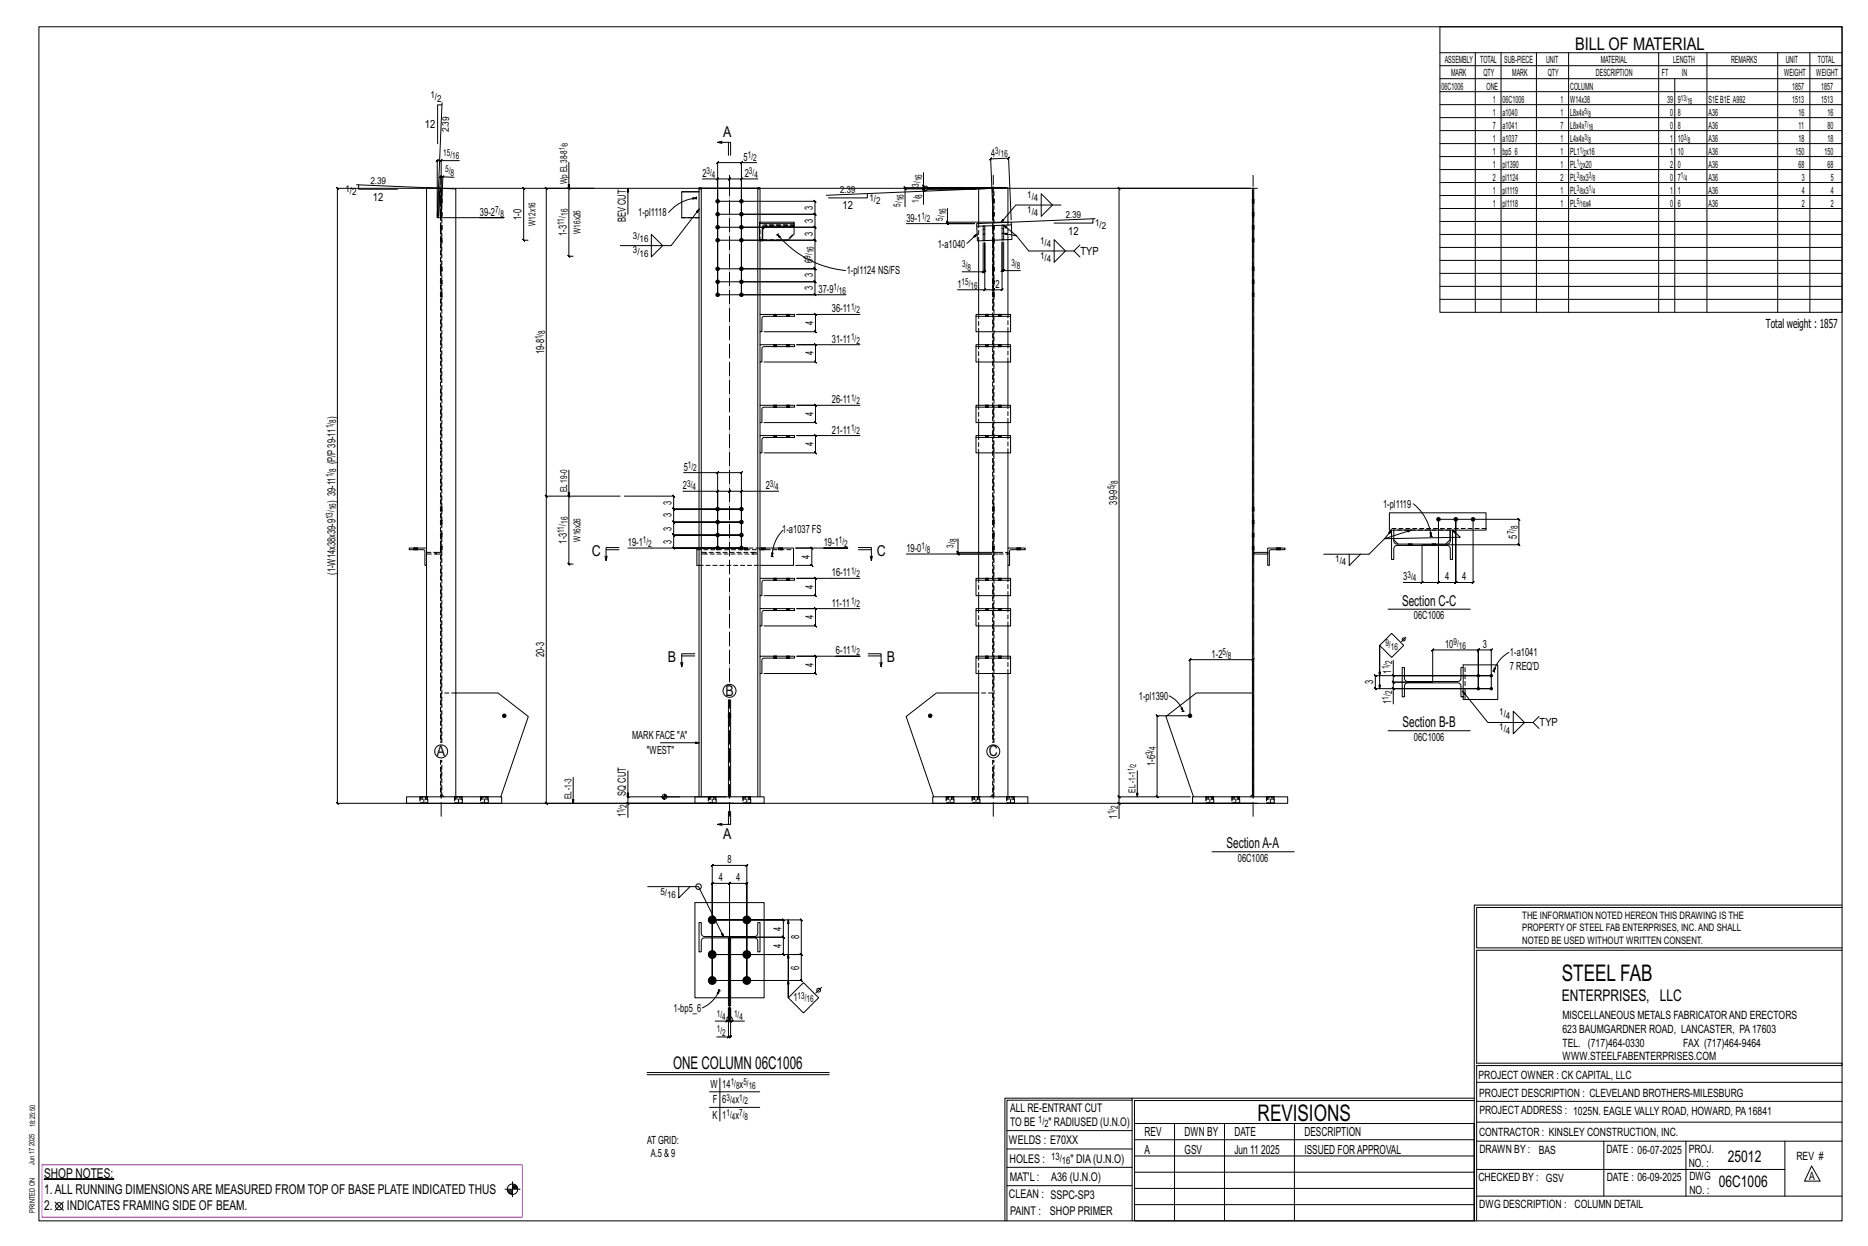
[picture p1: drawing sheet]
<svg xmlns="http://www.w3.org/2000/svg" width="914mm" height="610mm" viewBox="0 0 914 610" stroke-linecap="round" stroke-linejoin="round" font-family="sans-serif">
<g fill="#000" stroke="#000" stroke-width=".49">
<path d="M22 577h34z"/>
<circle cx="351" cy="98" r=".9"/>
<circle cx="363" cy="98" r=".9"/>
<circle cx="351" cy="111" r=".9"/>
<circle cx="351" cy="118" r=".9"/>
<circle cx="351" cy="105" r=".9"/>
<circle cx="363" cy="105" r=".9"/>
<circle cx="363" cy="111" r=".9"/>
<circle cx="363" cy="118" r=".9"/>
<circle cx="351" cy="138" r=".9"/>
<circle cx="351" cy="132" r=".9"/>
<circle cx="363" cy="132" r=".9"/>
<circle cx="363" cy="138" r=".9"/>
<circle cx="351" cy="144" r=".9"/>
<circle cx="363" cy="144" r=".9"/>
<circle cx="351" cy="249" r=".9"/>
<circle cx="351" cy="255" r=".9"/>
<circle cx="363" cy="255" r=".9"/>
<circle cx="363" cy="249" r=".9"/>
<circle cx="704" cy="254" r=".9"/>
<circle cx="713" cy="254" r=".9"/>
<circle cx="721" cy="254" r=".9"/>
<circle cx="351" cy="268" r=".9"/>
<circle cx="351" cy="262" r=".9"/>
<circle cx="363" cy="268" r=".9"/>
<circle cx="363" cy="262" r=".9"/>
<circle cx="724" cy="337" r=".6"/>
<circle cx="724" cy="331" r=".6"/>
<circle cx="730" cy="337" r=".6"/>
<circle cx="730" cy="331" r=".6"/>
<circle cx="247" cy="350" r=".9"/>
<circle cx="455" cy="350" r=".9"/>
<circle cx="583" cy="350" r=".9"/>
<circle cx="349" cy="450" r="1.9"/>
<circle cx="366" cy="450" r="1.9"/>
<circle cx="349" cy="467" r="1.9"/>
<circle cx="349" cy="480" r="1.9"/>
<circle cx="366" cy="467" r="1.9"/>
<circle cx="366" cy="480" r="1.9"/>
</g>
<g fill="none" stroke="#000" stroke-width=".49">
<path d="M19 13h883v584h-883zM705 13h197v140h-197zM705 26h197M705 32h197M705 39h197M722 26v127M735 26v127M752 26v127M768 26v127M812 26v127M820 39v114M836 26v127"/>
<path d="M870 26v127M886 26v127M216 51h-2v19M216 50l-2 57M705 45h197M705 51h197M705 58h197M216 79v-1l-1 1zM216 79h-2l1-1-1 1v26M225 79h-9v28l1-20h5M278 79v46l1 1-1-1h3M353 70h-2h7v6"/>
<path d="M353 69l-2 1M357 70v6M363 80v-1l-1 1zM363 80h-12l1-1-1 1v64v-56h-7M370 80h-7v64v-56h8M705 64h197M705 70h197M705 77h197M175 90l41 2M176 90v3h19M215 94v13h-1zM216 99h.1"/>
<path d="M216 98h.1M216 87l1-1zM217 87l-1-1-1 1 1-1-1 19M256 92l1 1zM256 92v26v-1l1 1h-1h2M278 92l1 1zM291 92h-24l1 1-1-1v151M307 92v13M334 94h8h-8v13h8M339 97h2h-2zM341 97a20 20 0 0 0-14 7M341 97h.1"/>
<path d="M341 96v1M342 92h1v298M342 92h30v17M342 92v298M343 92h28v298M351 88l1-1zM351 88h6l1-1-1 1v4v-4l1-1-1 1h6M351 98h48h-1l1 1v-1v7l-1-1 1 1h-48M363 88v-1l-1 1zM371 92h1M425 95v2h-19M443 92l1 1z"/>
<path d="M452 93l1 1zM452 91l1 1zM452 84v7h2v1h38h-49v-1l1 1h-1M452 91v1l1 1-1-1h33h-33l1 1-1-1v1M486 99h.1M486 98h.1M486 92l-82 4M487 99h.1M487 98h.1M510 95l5 5-5 6zM612 92h-447l1 1-1-1v301l1 1-1-1h448M613 99h.1"/>
<path d="M613 98h.1M613 92h1v298h-1zM614 99h.1M614 98h.1M616 92h-68h-1l1 1v-1v298M705 83h197M705 89h197M705 96h197M215 107h32h-12M216 106h.1M216 104h.1M216 112h.1"/>
<path d="M216 110h.1M216 118h.1M216 117h.1M319 115l5 5-5 6zM342 102l-13 18h-25M363 118h36l-1-1 1 1v14l-1-1 1 1h-36M363 111h36h-1l1 1v-1v7l-1-1 1 1h-48M363 105h36l-1-1 1 1v6h-1l1 1v-1h-48M372 109h17v2h-15l-1 1v6h-1zM372 109h17M372 118v36M374 111l-1 1"/>
<path d="M375 111l-2 1v6h13l3-3v-4M381 115l1 1h-1zM381 115a49 49 0 0 0 33 17M381 115h-1M381 114v1M452 100v-7h2v-1h24h-35v9M463 108l1 1zM464 102v7h30M464 109h-1l1 1v-1h13h-33M478 109h17v1l-17 1zM478 111v7h3M478 115l-5 4"/>
<path d="M479 118v36M481 115v3h1v-3M481 119v14h-10M481 111h1v4h-1v-4M486 106h.1M486 104h.1M486 112h.1M486 110h.1M486 118h.1M486 117h.1M487 106h.1M487 104h.1"/>
<path d="M487 112h.1M487 110h.1M487 118h.1M487 117h.1M491 110v4zM491 117l-9 1M491 110l7 5-7-1h2v1l-2-1v3v-3M491 118v14h8M493 109v-17h-14v17M493 117v37M495 108l-1-31-1 1 1-1-9 1v-1l-1 1h1l1 31M495 110v7h-4"/>
<path d="M498 115l6 8h22l3-3M516 117l6 6-6 5zM519 100h-22l-7 9M535 107v2h-19M536 107l-41 2M613 106h.1M613 104h.1M613 112h.1M613 110h.1M613 118h.1M613 117h.1M614 106h.1"/>
<path d="M614 104h.1M614 112h.1M614 110h.1M614 118h.1M614 117h.1M705 102h197M705 108h197M705 115h197M216 139h.1M216 137h.1M216 132h.1M216 131h.1"/>
<path d="M351 132h48l-1-1 1 1v6l-1-1 1 1h-48M363 138h36l-1-1 1 1v6h-1l1 1v-1h-48M481 133l1-1zM481 133h1l1-1-1 1v-14v23h-13M486 139h.1M486 137h.1M486 132h.1M486 131h.1M487 139h.1M487 137h.1M487 132h.1M487 131h.1"/>
<path d="M491 132h1l-1 1zM491 132l-1 1 1-1v-14v24v-1l-1 1h1h-5l1-1-1 1v-24v24l1-1-1 1h-4M526 123l3 3M613 139h.1M613 137h.1M613 132h.1M613 131h.1M614 139h.1M614 137h.1M614 132h.1M614 131h.1M705 121h197"/>
<path d="M705 127h197M705 134h197M216 145h.1M216 143h.1M363 144h51M372 154h17v1h-15l-1 1v6h-1zM379 154h.1M379 155h.1M380 154h.1M380 155h.1M385 154h.1M385 155h.1"/>
<path d="M386 154h.1M386 155h.1M421 154h-31h9v-1l1 1h-1v8l1 1-1-1h-25M478 154h17v1h-17zM478 155v7h17v-7M482 142l1-1zM482 154h.1M482 155h.1M484 154h.1M484 155h.1M486 145h.1M486 143h.1"/>
<path d="M487 145h.1M487 143h.1M489 154h.1M489 155h.1M490 154h.1M490 155h.1M613 145h.1M613 143h.1M614 145h.1M614 143h.1M705 140h197M705 146h197"/>
<path d="M372 169h17v1h-15l-1 1v6h-1zM372 162v7M372 177v21M379 169h.1M379 170h.1M380 169h.1M380 170h.1M385 169h.1M385 170h.1M386 169h.1M386 170h.1M421 169h-31h9v-1l1 1h-1v8l1 1-1-1h-25"/>
<path d="M478 169h17v1h-17zM478 170v7h17v-7M479 162v7M479 177v21M482 169h.1M482 170h.1M484 169h.1M484 170h.1M489 169h.1M489 170h.1M490 169h.1M490 170h.1"/>
<path d="M493 162v7M493 177v21M372 198h17v1h-15l-1 1v7h-1zM379 198h.1M379 199h.1M380 198h.1M380 199h.1M385 198h.1M385 199h.1M386 198h.1M386 199h.1M421 198h-31h9l1 1-1-1v9v-1l1 1h-1h-25"/>
<path d="M478 198h17v1h-17zM478 199v8h17v-8M482 198h.1M482 199h.1M484 198h.1M484 199h.1M489 198h.1M489 199h.1M490 198h.1M490 199h.1M372 213h17v1h-15l-1 1v7h-1zM372 207v6"/>
<path d="M379 213h.1M379 214h.1M380 213h.1M380 214h.1M385 213h.1M385 214h.1M386 213h.1M386 214h.1M421 213h-31h9l1 1-1-1v9v-1l1 1h-1h-25M478 213h17v1h-17zM478 214v8h17v-8M479 207v6"/>
<path d="M482 213h.1M482 214h.1M484 213h.1M484 214h.1M489 213h.1M489 214h.1M490 213h.1M490 214h.1M493 207v6M278 230v46v-1l1 1h-1h3M335 231h16v37v-28h-17M351 231h12l-1 1 1-1v37v-28h18"/>
<path d="M352 231l-1 1zM372 222v61M479 222v61M493 222v46M216 256h.1M216 255h.1M216 250h.1M216 248h.1M267 242l1 1zM278 242l1 1zM304 243h-37v-1l1 1h-1v150l1 1-1-1h92M306 243h24l-1-1 1 1v6h-1l1 1v-1h33h-33h-1l1 1v-1v6h-1l1 1v-1h33h-33h-1l1 1v-1v7l-1-1 1 1h33h-33l-1-1 1 1v6h-1l1 1v-1h33h-56"/>
<path d="M351 240v1l1-1zM351 240h6v1l1-1h-1v5v-5v1l1-1h-1h6M363 240l-1 1zM383 259a18 18 0 0 0-5 13M486 256h.1M486 255h.1M486 250h.1M486 248h.1M487 256h.1M487 255h.1M487 250h.1M487 248h.1"/>
<path d="M613 256h.1M613 255h.1M613 250h.1M613 248h.1M614 256h.1M614 255h.1M614 250h.1M614 248h.1M682 259h29l4 4-37 1-8 7h-22M691 259l-13 5 3-5-1 2v-1l1-1h-1v-8h47v8h-16v15h-1v-6l-2-1h-25l-1 1v6h-1v-15h1v6l2 1h25l1-1v-6M692 246a24 24 0 0 1 9 16M704 254h40h-1l1 1v-1v13l-1-1 1 1h-48v18h-9"/>
<path d="M704 254v31l1-1-1 1h9h-1l1-1v1v-31v31h-1l1-1v1h8l1-1-1 1v-31M704 254v31l1-1-1 1h-8M710 259v5l-2 2M200 268h9v9h-1v-8h-8zM203 268h.1M203 269h.1M204 268h.1M204 269h.1M209 268v-176h14v298M209 277v113M216 269h.1M216 267h.1"/>
<path d="M216 263h.1M216 261h.1M296 272l1 2M297 269h6M303 268h-6v6v-2M342 268h-1v9h1M364 268h.1M364 269h.1M366 268h.1M366 269h.1M372 268h16v9h-16M373 268h.1"/>
<path d="M373 269h.1M374 268h.1M374 269h.1M377 272h1M378 270v1v1zM378 272h1M381 268h.1M381 269h.1M383 268h.1M383 269h.1M403 268h12h-26h8l1 1-1-1v9v-1l1 1h-1h-8M420 268h7v6v-2"/>
<path d="M420 269h7M426 272l1 2M468 270l1 1zM469 264v6h16M469 270v1h-1l1 1v-1h16h-41M486 269h.1M486 267h.1M486 263h.1M486 261h.1M487 269h.1M487 267h.1M487 263h.1"/>
<path d="M487 261h.1M493 268h9v1h-8v8h-1zM493 277v6M498 268h.1M498 269h.1M500 268h.1M500 269h.1M613 269h.1M613 267h.1M613 263h.1M613 261h.1M614 270h7v1h-7z"/>
<path d="M614 269h.1M614 267h.1M614 263h.1M614 261h.1M621 268h8v1h-7l-1 8zM625 268h.1M625 269h.1M627 268h.1M627 269h.1M660 271v6l6-6M682 264l2 2M689 266h.1"/>
<path d="M689 267h.1M691 266h.1M691 267h.1M700 261h1v1zM700 262h1M701 262v1M701 266h.1M701 267h.1M703 266h.1M703 267h.1M372 283h17v1h-15l-1 1v6h-1zM372 298h17v1h-15l-1 1v6h-1z"/>
<path d="M372 291v7M379 283h.1M379 284h.1M379 298h.1M379 299h.1M380 283h.1M380 284h.1M380 298h.1M380 299h.1M385 283h.1M385 284h.1M385 298h.1"/>
<path d="M385 299h.1M386 283h.1M386 284h.1M386 298h.1M386 299h.1M421 298h-31h9v-1l1 1h-1v8l1 1-1-1h-25M421 283h-31h9v-1l1 1h-1v8l1 1-1-1h-25M478 283h17v1h-17zM478 298h17v1h-17zM478 284v7h17v-7M478 299v7h17v-7M479 291v7"/>
<path d="M482 283h.1M482 284h.1M482 298h.1M482 299h.1M484 283h.1M484 284h.1M484 298h.1M484 299h.1M489 283h.1M489 284h.1M489 298h.1M489 299h.1"/>
<path d="M490 283h.1M490 284h.1M490 298h.1M490 299h.1M493 291v7M679 298h41M696 285l1-1zM340 320h-6v6v-2M372 306v15M425 320h6v6l1-2M479 306v15M493 306v15"/>
<path d="M681 310l6 6-6 6-6-6zM688 312l-2 2M739 319a16 16 0 0 0-8 10M223 339h21l15 12-14 39M333 324l1 2M334 321h6M372 321h17v1h-15l-1 1v7h-1zM372 330v60M379 321h.1M379 322h.1M380 321h.1M380 322h.1"/>
<path d="M385 321h.1M385 322h.1M386 321h.1M386 322h.1M409 321h12h-31h9l1 1-1-1v9v-1l1 1h-1h-25M425 321h6M431 324v2M478 321h17v1h-17zM478 322v8h17v-8M479 339h-21l-14 12 13 39M479 330v60M482 321h.1"/>
<path d="M482 322h.1M484 321h.1M484 322h.1M489 321h.1M489 322h.1M490 321h.1M490 322h.1M493 330v60M613 339h-27l-15 12 13 39M675 331v-15v21M682 336l1 1zM682 330l1 1z"/>
<path d="M682 323v8h48h-57v-1l1 1h-1v6v-1l1 1h-1h57v-19v-1l-1 1h1h-6v-1l-1 1h1v19v-19v-1l-1 1h1h-23l1-1-1 1v16M682 331v3v-1l1 1h-1h19M701 334h-19v-1l1 1h-1v3M716 338l12 15h22l3-2M716 327v-2h17v17h-17v-15h-1v5l-1 1h-26l-1-1v-5h-1v14h1l1-6 1-1h25l1 2v5h1M730 337h-48v7M731 328v1M731 329h1M731 327h1l-1 2zM357 349h.1M357 351h.1M357 342v9"/>
<path d="M358 342v9M358 349h.1M358 351h.1M572 340a13 13 0 0 1 7 8M578 347l1-1v2zM579 348h.1M580 348h-1M679 358h41M741 348l5 5-5 6zM750 353l3 3M307 377v13M323 363h19"/>
<path d="M557 377v13M199 390h47v3h-47zM206 390h.1M206 393h.1M209 390h.1M209 393h.1M223 390h.1M223 393h.1M226 390h.1M226 393h.1M235 390h.1M235 393h.1"/>
<path d="M239 390h.1M239 393h.1M281 380v13M307 393l1 1zM324 390h9M324 390h1M324 391h1M325 391h.1M325 388v3M325 390h1M325 389h1M340 390h34v3h-34z"/>
<path d="M347 390h.1M347 393h.1M351 390h.1M351 393h.1M356 390h-49v-1l1 1h-1v3M357 390v-39h1v39M357 397v6M357 393h-50v7M358 397v6h-7l2 1M364 390h.1M364 393h.1M367 390h.1"/>
<path d="M367 393h.1M457 390h46v3h-46zM463 390h.1M463 393h.1M467 390h.1M467 393h.1M476 390h.1M476 393h.1M480 390h.1M480 393h.1M493 390h.1M493 393h.1"/>
<path d="M497 390h.1M497 393h.1M547 393l1 1zM547 389l1 1zM566 390h-18l-1-1 1 1v3M583 390h-17h1l-1-1v1v-40l1 1-1-1h17v-27h-1l1-1v1h30l1-1-1 1v67M584 390h46v3h-46zM590 390h.1M590 393h.1M594 390h.1M594 393h.1M603 390h.1"/>
<path d="M603 393h.1M607 390h.1M607 393h.1M613 389l-1 1M616 393h-68v7M620 390h.1M620 393h.1M624 390h.1M624 393h.1M353 403h-2M593 417h41M317 434h25l12 24"/>
<path d="M332 434v5l6-5M349 423l-1 1 1-1h17l-1 1 1-1v57v-48l-1 1 1-1h-9h1l-1 1v-1v27v-27h1l-1 1v-1h-8l-1 1 1-1v48zM342 451h1v6l2 1h25l1-1v-6h1v15h-1v-6l-2-1h-25l-1 1v6h-1zM357 459h1v33h-1zM357 459h26h1l-1-1v1v-9l1 1-1-1h-34h43l1 1-1-1v17v-1l1 1h-1h-43h43v-1l1 1h-1v13v-1l1 1h-1h-43M357 459h26v-1l1 1h-1v8v-1l1 1h-1h-34M357 459v41l1-1-1 1h-1M357 459v41l1-1-1 1h1M386 450v38v-21M722 443v154M722 443h180M902 444h-179v20h179"/>
<path d="M386 480v8M902 465h-179v55h179v1h-179v76M350 500h6v-2l1-1v-4v14h-6M352 484h.1M352 484v2h-1zM352 484a16 16 0 0 1-8 9M352 484l1 1M356 500h-1l1-1zM357 488h-17v-46h34v46h-16M358 500l1-1-1 1zM364 500h-6v-2v-1v-4v14l-1 1 1-1h-1M386 488l7-7 8 7-8 8z"/>
<path d="M402 483l-3 3M357 507l-1 1 1-1zM317 525h89M317 526h89M347 534h25M352 527v21M554 538h-61v59M554 537h168M722 538h-167v13M723 539h179M723 530h179M347 542h25"/>
<path d="M493 553h61M555 550h167v47h-167zM555 558h167M575 550v47M599 550v47M634 550v47M723 549h179M723 558h179M785 558v27M825 558v27M874 558v27M251 578v8"/>
<path d="M251 580h1M493 571h61M493 562h61M555 573h167M555 566h167M723 572h151M887 570l4 8h-8zM27 588l4 4M31 588l-4 4M247 582h8M248 582h3M248 583h3"/>
<path d="M249 583h2M249 584h2M251 581h2M251 580h2M492 597v-60h62v60M493 580h61M555 589h167M555 581h167M723 585h179"/>
<circle cx="687" cy="313" r=".7"/>
<circle cx="357" cy="338" r="3"/>
<circle cx="216" cy="368" r="3"/>
<circle cx="486" cy="368" r="3"/>
<circle cx="325" cy="390" r="1.2"/>
<circle cx="342" cy="434" r="1.4"/>
<circle cx="401" cy="484" r=".9"/>
<circle cx="29" cy="590" r="1.8"/>
<circle cx="251" cy="582" r="2.6"/>
</g>
<path d="M21 570h235v26h-235z" fill="none" stroke="#f0f" stroke-width=".5"/>
<g fill="none" stroke="#000" stroke-width=".49" stroke-dasharray="2 1.4">
<path d="M216 98v1zM216 99h.1M216 98h.1M216 92v271M343 92h.1M371 92h.1M486 98h1zM486 98h1M486 98h.1M486 99h.1M486 99h1M486 98l1 1"/>
<path d="M486 92v271M487 98h-1M487 98h.1M487 98v1M613 98h1zM613 98h1M613 98h.1M613 99h.1M613 99h1M613 98l1 1M614 98h-1M614 98h.1"/>
<path d="M614 98v1M216 105h.1M216 106h.1M216 111v1zM216 112h.1M216 111h.1M216 118h.1M216 118v-1M216 104h.1M216 110h.1M216 117h.1M216 105v-1"/>
<path d="M216 111v-1M342 107h-8M372 109h.1M372 118v-9M373 112v-1M373 117h-1M373 117h13l3-3M389 111h-14M389 111l-14-1-1 1M389 110h-15l-1 1M479 109v9M481 112h1"/>
<path d="M481 118h1M481 111h.1M486 111h1zM486 111h1M486 110h.1M486 112h.1M486 112h1M486 111l1 1M486 105h1zM486 105h1M486 104h1M486 104h.1"/>
<path d="M486 106h.1M486 105l1 1M486 117l1 1zM486 117h1M486 117h.1M486 118h.1M486 118h1M486 106h1M487 110h-1M487 104h-1M487 117h-1M487 110h.1"/>
<path d="M487 111v1M487 104h.1M487 105h.1M487 117h.1M487 118h.1M491 112h.1M491 117h.1M491 110h.1M493 117v-8M613 111h1zM613 111h1M613 110h.1"/>
<path d="M613 112h.1M613 112h1M613 111l1 1M613 105h1zM613 105h1M613 104h1M613 104h.1M613 106h.1M613 105l1 1M613 117l1 1zM613 117h1M613 117h.1"/>
<path d="M613 118h.1M613 118h1M613 106h1M614 110h-1M614 104h-1M614 117h-1M614 110h.1M614 111v1M614 104h.1M614 105h.1M614 117h.1M614 118h.1"/>
<path d="M216 138h.1M216 139h.1M216 132h.1M216 132v-1M216 137h.1M216 131h.1M216 138v-1M486 131l1 1zM486 131h1M486 131h.1M486 132h.1M486 132h1"/>
<path d="M486 138h1zM486 138h1M486 137h1M486 137h.1M486 139h.1M486 138l1 1M486 139h1M487 131h-1M487 137h-1M487 131h.1M487 132h.1M487 137h.1"/>
<path d="M487 138h.1M613 131l1 1zM613 131h1M613 131h.1M613 132h.1M613 132h1M613 138h1zM613 138h1M613 137h1M613 137h.1M613 139h.1M613 138l1 1"/>
<path d="M613 139h1M614 131h-1M614 137h-1M614 131h.1M614 132h.1M614 137h.1M614 138h.1M216 144v1zM216 145h.1M216 144h.1M216 143h.1M216 144v-1"/>
<path d="M379 154v1M379 154h.1M379 154l1 1zM379 155h.1M380 154v1M380 154h.1M380 155h.1M380 155v-1M385 154v1M385 154h.1M386 154l-1 1M386 154v1z"/>
<path d="M386 155h.1M386 154v1M386 154h.1M386 155v-1M479 154v8M482 154v1M482 154h.1M483 154l-1 1M483 154v1zM483 154v1M483 155h.1M484 154h.1"/>
<path d="M484 155h.1M484 155v-1M486 144h1zM486 144h1M486 143h.1M486 145h.1M486 145h1M486 144l1 1M487 143h-1M487 143h.1M487 144v1M489 154v1"/>
<path d="M489 154h.1M489 154l1 1zM489 155h.1M490 154v1M490 154h.1M490 155h.1M490 155v-1M613 144h1zM613 144h1M613 143h.1M613 145h.1M613 145h1"/>
<path d="M613 144l1 1M614 143h-1M614 143h.1M614 144v1M379 169v1M379 169h.1M379 169l1 1zM379 170h.1M380 169v1M380 169h.1M380 170h.1M380 170v-1"/>
<path d="M385 169v1M385 169h.1M386 169l-1 1M386 169v1zM386 170h.1M386 169v1M386 169h.1M386 170v-1M479 169v8M482 169v1M482 169h.1M483 169l-1 1"/>
<path d="M483 169v1zM483 169v1M483 170h.1M484 169h.1M484 170h.1M484 170v-1M489 169v1M489 169h.1M489 169l1 1zM489 170h.1M490 169v1M490 169h.1"/>
<path d="M490 170h.1M490 170v-1M493 177v-8M493 162v-8M379 198v1M379 198h.1M379 198l1 1zM379 199h.1M380 198v1M380 198h.1M380 199h.1M380 199v-1"/>
<path d="M385 198v1M385 198h.1M386 198l-1 1M386 198v1zM386 199h.1M386 198v1M386 198h.1M386 199v-1M479 198v9M482 198v1M482 198h.1M483 198l-1 1"/>
<path d="M483 198v1zM483 198v1M483 199h.1M484 198h.1M484 199h.1M484 199v-1M489 198v1M489 198h.1M489 198l1 1zM489 199h.1M490 198v1M490 198h.1"/>
<path d="M490 199h.1M490 199v-1M379 213v1M379 213h.1M379 213l1 1zM379 214h.1M380 213v1M380 213h.1M380 214h.1M380 214v-1M385 213v1M385 213h.1"/>
<path d="M386 213l-1 1M386 213v1zM386 214h.1M386 213v1M386 213h.1M386 214v-1M479 213v9M482 213v1M482 213h.1M483 213l-1 1M483 213v1zM483 213v1"/>
<path d="M483 214h.1M484 213h.1M484 214h.1M484 214v-1M489 213v1M489 213h.1M489 213l1 1zM489 214h.1M490 213v1M490 213h.1M490 214h.1M490 214v-1"/>
<path d="M493 207v-9M493 222v-9M216 255v1zM216 256h.1M216 255h.1M216 249h.1M216 250h.1M216 248h.1M216 249v-1M486 249h1zM486 249h1M486 248h1"/>
<path d="M486 248h.1M486 250h.1M486 250h1M486 249l1 1M486 255h1zM486 255h1M486 255h.1M486 256h.1M486 256h1M486 255l1 1M487 248h-1M487 255h-1"/>
<path d="M487 248h.1M487 249h.1M487 255h.1M487 255v1M613 249h1zM613 249h1M613 248h1M613 248h.1M613 250h.1M613 250h1M613 249l1 1M613 255h1z"/>
<path d="M613 255h1M613 255h.1M613 256h.1M613 256h1M613 255l1 1M614 248h-1M614 255h-1M614 248h.1M614 249h.1M614 255h.1M614 255v1M710 259h-28"/>
<path d="M727 259h-47M203 268h.1M203 268v1M203 269h.1M203 269v-1M203 268v1zM203 269l1-1M203 268h1M204 269v-1M204 269h.1M209 270h5v1h-5zM214 271h2"/>
<path d="M216 268h.1M216 269h.1M216 262h.1M216 263h.1M216 262v-1M216 270h-2M216 267h.1M216 261h.1M216 268v-1M341 269h47M342 277h30M343 271h2"/>
<path d="M345 270h24v1h-24zM345 270h-2M364 268h.1M364 268v1M364 269h.1M365 269v-1M365 268v1zM365 269l1-1M365 268h.1M366 269v-1M366 269h.1M369 271h2v-1h-2"/>
<path d="M372 268h-30M373 268h.1M373 268v1M373 269h.1M373 269v-1M373 268l1 1zM374 269v-1M374 268h.1M374 269h.1M381 268h.1M381 268v1M381 269h.1"/>
<path d="M381 269v-1M382 268v1zM382 269v-1M382 269l1-1M382 268h.1M383 269v-1M383 269h.1M486 261l1 1zM486 261h1M486 261h.1M486 263h.1M486 262l1 1"/>
<path d="M486 262h1M486 268h1zM486 268h1M486 267h.1M486 269h.1M486 269h1M486 268l1 1M486 263h1M487 271h2M487 261h-1M487 267h-1M487 261h.1"/>
<path d="M487 262h.1M487 267h.1M487 268h.1M489 270h4v1h-4zM489 270h-2M498 268h.1M498 268v1M498 269h.1M498 269v-1M498 268l1 1zM499 269v-1M499 268h.1"/>
<path d="M499 269l1-1M500 269v-1M500 269h-1M613 261l1 1zM613 261h1M613 261h.1M613 263h.1M613 262l1 1M613 262h1M613 268h1zM613 268h1M613 267h.1"/>
<path d="M613 269h.1M613 269h1M613 268l1 1M613 263h1M614 261h-1M614 267h-1M614 261h.1M614 262h.1M614 267h.1M614 268h.1M625 268h.1M625 268v1"/>
<path d="M625 269h.1M625 269v-1M626 268v1zM626 269v-1M626 268h.1M626 269l1-1M627 269v-1M627 269h.1M689 266h.1M689 266v1M689 267h.1M690 267v-1"/>
<path d="M690 266v1zM690 267l1-1M690 266h1M691 267v-1M691 267h.1M701 266h.1M701 266v1M701 267h.1M701 267v-1M702 266v1zM702 267v-1M702 267l1-1"/>
<path d="M702 266h.1M703 267v-1M703 267h.1M379 283v1M379 283h.1M379 298v1M379 298h.1M379 283l1 1zM379 284h.1M379 298l1 1zM379 299h.1M380 283v1"/>
<path d="M380 298v1M380 283h.1M380 298h.1M380 284h.1M380 284v-1M380 299h.1M380 299v-1M385 283v1M385 283h.1M385 298v1M385 298h.1M386 283l-1 1"/>
<path d="M386 298l-1 1M386 283v1zM386 284h.1M386 298v1zM386 299h.1M386 283v1M386 298v1M386 283h.1M386 298h.1M386 284v-1M386 299v-1M479 283v8"/>
<path d="M479 298v8M482 283v1M482 283h.1M482 298v1M482 298h.1M483 283l-1 1M483 298l-1 1M483 283v1zM483 283v1M483 284h.1M483 298v1zM483 298v1"/>
<path d="M483 299h.1M484 283h.1M484 298h.1M484 284h.1M484 284v-1M484 299h.1M484 299v-1M489 283v1M489 283h.1M489 298v1M489 298h.1M489 283l1 1z"/>
<path d="M489 284h.1M489 298l1 1zM489 299h.1M490 283v1M490 298v1M490 283h.1M490 298h.1M490 284h.1M490 284v-1M490 299h.1M490 299v-1M493 291v-8"/>
<path d="M493 306v-8M223 339h-7M379 321v1M379 321h.1M379 321l1 1zM379 322h.1M380 321v1M380 321h.1M380 322h.1M380 322v-1M385 321v1M385 321h.1"/>
<path d="M386 321l-1 1M386 321v1zM386 322h.1M386 321v1M386 321h.1M386 322v-1M479 321v9M482 321v1M482 321h.1M483 321l-1 1M483 321v1zM483 321v1"/>
<path d="M483 322h.1M484 321h.1M484 322h.1M484 322v-1M486 339h-7M489 321v1M489 321h.1M489 321l1 1zM489 322h.1M490 321v1M490 321h.1M490 322h.1"/>
<path d="M490 322v-1M493 330v-9M357 350h1zM357 350h1M357 349h.1M357 351h.1M357 351h1M357 350l1 1M358 349h-1M358 349h.1M358 350v1M717 342v-17"/>
<path d="M216 372v18M216 363v-271M486 372v18M487 363v-271M206 390v3M206 390h.1M207 390h-1v3M207 390h1v3h-1zM207 390v3h-1M207 393h.1M208 390h1v3h-1M209 390v3"/>
<path d="M209 390h.1M209 393h.1M209 393v-3M216 390v-18M216 389l1 1M223 390v3M223 390h.1M224 390h-1v3M224 390h1v3h-1zM224 390v3h-1M224 393h.1M225 390h1v3h-1"/>
<path d="M226 390v3M226 390h.1M226 393h.1M226 393v-3M235 390v3M235 390h.1M236 390h-1v3M236 390v3h-1M237 390h1v3h-1zM237 390h-1v3M237 393h-1M238 390v3"/>
<path d="M238 390h1v3h-1M239 390h.1M239 393h.1M239 393v-3M347 390v3M347 390h.1M348 390h-1v3M349 390v3zM349 390h-1v3h-1M349 393h-1M349 390h1v3h-1M350 390v3"/>
<path d="M350 390h1M351 393h-1M351 393v-3M358 389h-1M364 390v3M364 390h.1M365 390h-1v3M366 390v3zM366 390h-1v3h-1M366 393h-1M366 390h1v3h-1M367 390v3"/>
<path d="M367 390h.1M367 393h.1M367 393v-3M463 390v3M463 390h.1M464 390h-1v3M464 390v3h-1M465 390h1v3h-1zM465 390h-1v3M465 393h-1M466 390v3M466 390h1v3h-1"/>
<path d="M467 390h.1M467 393h.1M467 393v-3M476 390v3M476 390h.1M477 390h-1v3M478 390v3zM478 390h-1v3h-1M478 393h-1M478 390h1v3h-1M479 390h1v3h-1M480 390h.1"/>
<path d="M480 393h.1M480 393v-3M485 390l1-1M487 390v-18M493 390v3M493 390h.1M494 390h-1v3M495 390v3zM495 390h-1v3h-1M495 393h-1M495 390h1v3h-1M496 390v3"/>
<path d="M496 390h1M497 393h-1M497 393v-3M590 390v3M590 390h.1M591 390h-1v3M591 390v3h-1M592 390h1v3h-1zM592 390h-1v3M592 393h-1M593 390h1v3h-1M594 390v3"/>
<path d="M594 390h.1M594 393h.1M594 393v-3M603 390v3M603 390h.1M604 390h-1v3M604 390v3h-1M605 390h1v3h-1zM605 390h-1v3M605 393h-1M606 390v3M606 390h1v3h-1"/>
<path d="M607 390h.1M607 393h.1M607 393v-3M620 390v3M620 390h.1M621 390h-1v3M621 390v3h-1M622 390h1v3h-1zM622 390h-1v3M622 393h-1M623 390v3M623 390h1v3h-1"/>
<path d="M624 390h.1M624 393h.1M624 393v-3M357 460h1M357 488h1M358 488h-1"/>
</g>
<path d="M357 334v-248M216 363v-277M486 363v-277M216 399v-27M357 399v-57M486 399v-27M613 399v-313" fill="none" stroke="#000" stroke-width=".49" stroke-dasharray="6.8 1 0 1"/>
<g font-size="11.2">
<text x="764" y="480">STEEL FAB</text>
<text x="616" y="548">REVISIONS</text>
</g>
<g font-size="8.6">
<text x="771" y="24">BILL OF MATERIAL</text>
<text x="329" y="523">ONE COLUMN 06C1006</text>
</g>
<g font-size="7.9">
<text x="765" y="490">ENTERPRISES, LLC</text>
<text x="846" y="569">25012</text>
<text x="841" y="581">06C1006</text>
</g>
<g font-size="7.3">
<text x="354" y="67">A</text>
<text x="290" y="272">C</text>
<text x="429" y="272">C</text>
<text x="686" y="296">Section C-C</text>
<text x="327" y="324">B</text>
<text x="434" y="324">B</text>
<text x="355" y="340">B</text>
<text x="687" y="356">Section B-B</text>
<text x="214" y="370">A</text>
<text x="484" y="370">C</text>
<text x="354" y="411">A</text>
<text x="600" y="415">SectionA-A</text>
</g>
<g font-size="6.6">
<text x="22" y="576">SHOP NOTES:</text>
<text x="22" y="584">1.ALL RUNNING DIMENSIONSARE MEASURED FROM TOP OF BASE PLATE INDICATED THUS</text>
<text x="22" y="592">2.</text>
<text x="33" y="592">INDICATES FRAMING SIDE OF BEAM.</text>
</g>
<g font-size="6.1">
<text x="864" y="161">Total weight : 1857</text>
<text x="560" y="556">REV</text>
<text x="580" y="556">DWN BY</text>
<text x="604" y="556">DATE</text>
<text x="639" y="556">DESCRIPTION</text>
<text x="560" y="564">A</text>
<text x="580" y="564">GSV</text>
<text x="604" y="564">Jun 11</text>
<text x="617" y="564">2025</text>
<text x="639" y="564">ISSUED FORAPPROVAL</text>
</g>
<g font-size="5.9">
<text x="494" y="560">WELDS : E70XX</text>
<text x="494" y="569">HOLES :</text>
<text x="524" y="569">&quot; DIA(U.N.O)</text>
<text x="494" y="578">MAT'L :</text>
<text x="515" y="578">A36 (U.N.O)</text>
<text x="494" y="586">CLEAN : SSPC-SP3</text>
<text x="495" y="595">PAINT :</text>
<text x="514" y="595">SHOP PRIMER</text>
</g>
<g font-size="5.8">
<text x="494" y="544">ALL RE-ENTRANT CUT</text>
<text x="494" y="551">TO BE</text>
<text x="513" y="551">&quot; RADIUSED (U.N.O)</text>
</g>
<g font-size="5.6">
<text x="765" y="499">MISCELLANEOUS METALS FABRICATORAND ERECTORS</text>
<text x="765" y="505">623 BAUMGARDNER ROAD, LANCASTER, PA17603</text>
<text x="765" y="512">TEL. (717)464-0330</text>
<text x="824" y="512">FAX (717)464-9464</text>
<text x="765" y="519">WWW.STEELFABENTERPRISES.COM</text>
<text x="724" y="528">PROJECT OWNER : CK CAPITAL, LLC</text>
<text x="724" y="537">PROJECT DESCRIPTION : CLEVELAND BROTHERS-MILESBURG</text>
<text x="724" y="545">PROJECTADDRESS : 1025N. EAGLE VALLY ROAD, HOWARD, PA16841</text>
<text x="724" y="556">CONTRACTOR : KINSLEY CONSTRUCTION, INC.</text>
<text x="724" y="564">DRAWN BY :</text>
<text x="753" y="564">BAS</text>
<text x="786" y="564">DATE : 06-07-2025</text>
<text x="827" y="564">PROJ.</text>
<text x="879" y="568">REV #</text>
<text x="827" y="571">NO. :</text>
<text x="724" y="578">CHECKED BY : GSV</text>
<text x="787" y="578">DATE : 06-09-2025</text>
<text x="827" y="578">DWG</text>
<text x="886" y="578">A</text>
<text x="827" y="584">NO. :</text>
<text x="724" y="591">DWG DESCRIPTION : COLUMN DETAIL</text>
</g>
<g font-size="5.5">
<text x="208" y="63">12</text>
<text x="485" y="77" transform="rotate(-2 485 77)">4</text>
<text x="364" y="79">5</text>
<text x="344" y="87">2</text>
<text x="365" y="87">2</text>
<text x="183" y="98">12</text>
<text x="235" y="106">39-2</text>
<text x="255" y="107" transform="rotate(-90 255 107)">1-0</text>
<text x="312" y="106">1-pl1118</text>
<text x="398" y="103" transform="rotate(-90 398 103)">3</text>
<text x="412" y="102">12</text>
<text x="306" y="109" transform="rotate(-90 306 109)">BEV CUT</text>
<text x="398" y="109" transform="rotate(-90 398 109)">3</text>
<text x="444" y="108">39-1</text>
<text x="277" y="115" transform="rotate(-90 277 115)">1-3</text>
<text x="398" y="115" transform="rotate(-90 398 115)">3</text>
<text x="523" y="115">12</text>
<text x="459" y="121">1-a1040</text>
<text x="529" y="125">TYP</text>
<text x="398" y="129" transform="rotate(-90 398 129)">6</text>
<text x="398" y="136" transform="rotate(-90 398 136)">3</text>
<text x="414" y="134">1-pl1124 NS/FS</text>
<text x="398" y="142" transform="rotate(-90 398 142)">3</text>
<text x="401" y="143">37-9</text>
<text x="469" y="141">1</text>
<text x="487" y="141">2</text>
<text x="407" y="153">36-11</text>
<text x="398" y="159" transform="rotate(-90 398 159)">4</text>
<text x="407" y="168">31-11</text>
<text x="266" y="173" transform="rotate(-90 266 173)">19-8</text>
<text x="398" y="174" transform="rotate(-90 398 174)">4</text>
<text x="407" y="197">26-11</text>
<text x="398" y="204" transform="rotate(-90 398 204)">4</text>
<text x="164" y="205" transform="rotate(-90 164 205)">)</text>
<text x="407" y="212">21-11</text>
<text x="398" y="218" transform="rotate(-90 398 218)">4</text>
<text x="164" y="227" transform="rotate(-90 164 227)">(P/P39-11</text>
<text x="335" y="230">5</text>
<text x="334" y="239">2</text>
<text x="375" y="239">2</text>
<text x="164" y="246" transform="rotate(-90 164 246)">) 39-11</text>
<text x="329" y="247" transform="rotate(-90 329 247)">3</text>
<text x="547" y="247" transform="rotate(-90 547 247)">39-9</text>
<text x="677" y="248">1-pl1119</text>
<text x="329" y="253" transform="rotate(-90 329 253)">3</text>
<text x="329" y="260" transform="rotate(-90 329 260)">3</text>
<text x="383" y="261">1-a1037 FS</text>
<text x="743" y="263" transform="rotate(-90 743 263)">5</text>
<text x="277" y="266" transform="rotate(-90 277 266)">1-3</text>
<text x="307" y="267">19-1</text>
<text x="329" y="266" transform="rotate(-90 329 266)">3</text>
<text x="403" y="267">19-1</text>
<text x="396" y="273" transform="rotate(-90 396 273)">4</text>
<text x="444" y="270">19-0</text>
<text x="164" y="281" transform="rotate(-90 164 281)">(1-W14x38x39-9</text>
<text x="407" y="282">16-11</text>
<text x="687" y="284">3</text>
<text x="707" y="284">4</text>
<text x="716" y="284">4</text>
<text x="398" y="288" transform="rotate(-90 398 288)">4</text>
<text x="407" y="297">11-11</text>
<text x="398" y="303" transform="rotate(-90 398 303)">4</text>
<text x="692" y="303">06C1006</text>
<text x="707" y="317">10</text>
<text x="726" y="317">3</text>
<text x="266" y="322" transform="rotate(-90 266 322)">20-3</text>
<text x="409" y="320">6-11</text>
<text x="593" y="322">1-2</text>
<text x="739" y="321">1-a1041</text>
<text x="398" y="326" transform="rotate(-90 398 326)">4</text>
<text x="681" y="330" transform="rotate(-90 681 330)">1</text>
<text x="739" y="328">7 REQ'D</text>
<text x="672" y="335" transform="rotate(-90 672 335)">3</text>
<text x="557" y="342">1-pl1390</text>
<text x="681" y="344" transform="rotate(-90 681 344)">1</text>
<text x="754" y="355">TYP</text>
<text x="309" y="361">MARK FACE &quot;A&quot;</text>
<text x="692" y="362">06C1006</text>
<text x="317" y="369">&quot;WEST&quot;</text>
<text x="565" y="375" transform="rotate(-90 565 375)">1-6</text>
<text x="306" y="389" transform="rotate(-90 306 389)">SQ CUT</text>
<text x="306" y="400" transform="rotate(-90 306 400)">1</text>
<text x="547" y="400" transform="rotate(-90 547 400)">1</text>
<text x="356" y="422">8</text>
<text x="606" y="422">06C1006</text>
<text x="352" y="431">4</text>
<text x="360" y="431">4</text>
<text x="382" y="455" transform="rotate(-90 382 455)">4</text>
<text x="391" y="460" transform="rotate(-90 391 460)">8</text>
<text x="382" y="464" transform="rotate(-90 382 464)">4</text>
<text x="391" y="474" transform="rotate(-90 391 474)">6</text>
<text x="388" y="490">1</text>
<text x="330" y="495">1-bp5_6</text>
<text x="348" y="532">W</text>
<text x="354" y="532">14</text>
<text x="362" y="532">x</text>
<text x="349" y="540">F</text>
<text x="354" y="540">6</text>
<text x="360" y="540">x</text>
<text x="349" y="547">K</text>
<text x="354" y="547">1</text>
<text x="360" y="547">x</text>
<text x="317" y="560">AT GRID:</text>
<text x="319" y="566">A.5 &amp; 9</text>
</g>
<g font-size="5">
<text x="745" y="450">THE INFORMATION NOTED HEREON THIS DRAWING IS THE</text>
<text x="745" y="456">PROPERTY OF STEEL FAB ENTERPRISES, INC.AND SHALL</text>
<text x="745" y="462">NOTED BE USED WITHOUT WRITTEN CONSENT.</text>
<text x="508" y="550">1/</text>
<text x="511" y="551">2</text>
<text x="515" y="568">13/</text>
<text x="520" y="570">16</text>
</g>
<g font-size="4.9">
<text x="707" y="31">ASSEMBLY</text>
<text x="725" y="31">TOTAL</text>
<text x="736" y="31">SUB-PIECE</text>
<text x="757" y="31">UNIT</text>
<text x="784" y="31">MATERIAL</text>
<text x="819" y="31">LENGTH</text>
<text x="847" y="31">REMARKS</text>
<text x="874" y="31">UNIT</text>
<text x="890" y="31">TOTAL</text>
<text x="710" y="37">MARK</text>
<text x="726" y="37">QTY</text>
<text x="740" y="37">MARK</text>
<text x="758" y="37">QTY</text>
<text x="781" y="37">DESCRIPTION</text>
<text x="814" y="37">FT</text>
<text x="823" y="37">IN</text>
<text x="873" y="37">WEIGHT</text>
<text x="889" y="37">WEIGHT</text>
<text x="706" y="44">06C1006</text>
<text x="728" y="44">ONE</text>
<text x="769" y="44">COLUMN</text>
<text x="877" y="44">1857</text>
<text x="891" y="44">1857</text>
<text x="731" y="50">1</text>
<text x="736" y="50">06C1006</text>
<text x="764" y="50">1</text>
<text x="769" y="50">W14x38</text>
<text x="816" y="50">39</text>
<text x="821" y="50">9</text>
<text x="836" y="50">S1EB1E A992</text>
<text x="877" y="50">1513</text>
<text x="891" y="50">1513</text>
<text x="731" y="57">1</text>
<text x="736" y="57">a1040</text>
<text x="764" y="57">1</text>
<text x="769" y="57">L8x4x</text>
<text x="818" y="57">0</text>
<text x="821" y="57">8</text>
<text x="836" y="57">A36</text>
<text x="880" y="57">16</text>
<text x="895" y="57">16</text>
<text x="731" y="63">7</text>
<text x="736" y="63">a1041</text>
<text x="764" y="63">7</text>
<text x="769" y="63">L8x4x</text>
<text x="818" y="63">0</text>
<text x="821" y="63">8</text>
<text x="836" y="63">A36</text>
<text x="880" y="63">11</text>
<text x="895" y="63">80</text>
<text x="731" y="69">1</text>
<text x="736" y="69">a1037</text>
<text x="764" y="69">1</text>
<text x="769" y="69">L4x4x</text>
<text x="818" y="69">1</text>
<text x="821" y="69">10</text>
<text x="836" y="69">A36</text>
<text x="880" y="69">18</text>
<text x="895" y="69">18</text>
<text x="731" y="76">1</text>
<text x="736" y="76">bp5_6</text>
<text x="764" y="76">1</text>
<text x="769" y="76">PL1 x16</text>
<text x="818" y="76">1</text>
<text x="821" y="76">10</text>
<text x="836" y="76">A36</text>
<text x="879" y="76">150</text>
<text x="893" y="76">150</text>
<text x="731" y="82">1</text>
<text x="736" y="82">pl1390</text>
<text x="764" y="82">1</text>
<text x="769" y="82">PL x20</text>
<text x="818" y="82">2</text>
<text x="821" y="82">0</text>
<text x="836" y="82">A36</text>
<text x="880" y="82">68</text>
<text x="895" y="82">68</text>
<text x="731" y="88">2</text>
<text x="736" y="88">pl1124</text>
<text x="764" y="88">2</text>
<text x="769" y="88">PL x3</text>
<text x="818" y="88">0</text>
<text x="821" y="88">7</text>
<text x="836" y="88">A36</text>
<text x="882" y="88">3</text>
<text x="896" y="88">5</text>
<text x="731" y="95">1</text>
<text x="736" y="95">pl1119</text>
<text x="764" y="95">1</text>
<text x="769" y="95">PL x3</text>
<text x="818" y="95">1</text>
<text x="821" y="95">1</text>
<text x="836" y="95">A36</text>
<text x="882" y="95">4</text>
<text x="896" y="95">4</text>
<text x="731" y="101">1</text>
<text x="736" y="101">pl1118</text>
<text x="764" y="101">1</text>
<text x="769" y="101">PL</text>
<text x="776" y="101">x4</text>
<text x="818" y="101">0</text>
<text x="821" y="101">6</text>
<text x="836" y="101">A36</text>
<text x="882" y="101">2</text>
<text x="896" y="101">2</text>
</g>
<g font-size="4.7">
<text x="211" y="48">1/</text>
<text x="214" y="50">2</text>
<text x="220" y="65" transform="rotate(-88 220 65)">2.39</text>
<text x="217" y="76">15/</text>
<text x="366" y="77">1/</text>
<text x="487" y="75" transform="rotate(-2 487 75)">3/</text>
<text x="490" y="77" transform="rotate(-2 490 77)">16</text>
<text x="221" y="78">16</text>
<text x="369" y="79">2</text>
<text x="181" y="90" transform="rotate(2 181 90)">2.39</text>
<text x="218" y="84" transform="rotate(2 218 84)">5/</text>
<text x="220" y="86" transform="rotate(2 220 86)">8</text>
<text x="346" y="85">3/</text>
<text x="348" y="87">4</text>
<text x="367" y="85">3/</text>
<text x="369" y="87">4</text>
<text x="451" y="89" transform="rotate(-90 451 89)">16</text>
<text x="169" y="94">1/</text>
<text x="172" y="96">2</text>
<text x="278" y="90" transform="rotate(-90 278 90)">Wp EL38-8</text>
<text x="411" y="94" transform="rotate(-2 411 94)">2.39</text>
<text x="450" y="91" transform="rotate(-90 450 91)">3/</text>
<text x="426" y="98">1/</text>
<text x="429" y="100">2</text>
<text x="441" y="101" transform="rotate(-90 441 101)">5/</text>
<text x="442" y="99" transform="rotate(-90 442 99)">16</text>
<text x="450" y="99" transform="rotate(-90 450 99)">1/</text>
<text x="451" y="97" transform="rotate(-90 451 97)">8</text>
<text x="503" y="97">1/</text>
<text x="506" y="98">4</text>
<text x="242" y="104">7/</text>
<text x="245" y="106">8</text>
<text x="278" y="106" transform="rotate(-90 278 106)">16</text>
<text x="451" y="107">1/</text>
<text x="463" y="105" transform="rotate(-90 463 105)">16</text>
<text x="503" y="104">1/</text>
<text x="506" y="106">4</text>
<text x="522" y="107" transform="rotate(-2 522 107)">2.39</text>
<text x="262" y="111" transform="rotate(-90 262 111)">W12x16</text>
<text x="276" y="110" transform="rotate(-90 276 110)">11/</text>
<text x="454" y="109">2</text>
<text x="462" y="108" transform="rotate(-90 462 108)">5/</text>
<text x="536" y="111">1/</text>
<text x="539" y="112">2</text>
<text x="284" y="114" transform="rotate(-90 284 114)">W16x26</text>
<text x="310" y="117">3/</text>
<text x="313" y="118">16</text>
<text x="509" y="119">1/</text>
<text x="310" y="124">3/</text>
<text x="313" y="126">16</text>
<text x="398" y="124" transform="rotate(-90 398 124)">16</text>
<text x="512" y="121">4</text>
<text x="397" y="127" transform="rotate(-90 397 127)">9/</text>
<text x="471" y="131">3/</text>
<text x="495" y="130">3/</text>
<text x="498" y="132">8</text>
<text x="509" y="127">1/</text>
<text x="512" y="128">4</text>
<text x="474" y="132">8</text>
<text x="408" y="142">1/</text>
<text x="411" y="144">16</text>
<text x="471" y="140">15/</text>
<text x="475" y="141">16</text>
<text x="417" y="152">1/</text>
<text x="419" y="153">2</text>
<text x="265" y="166" transform="rotate(-90 265 166)">1/</text>
<text x="267" y="163" transform="rotate(-90 267 163)">8</text>
<text x="417" y="166">1/</text>
<text x="419" y="168">2</text>
<text x="417" y="196">1/</text>
<text x="419" y="198">2</text>
<text x="163" y="209" transform="rotate(-90 163 209)">1/</text>
<text x="165" y="207" transform="rotate(-90 165 207)">8</text>
<text x="417" y="211">1/</text>
<text x="419" y="213">2</text>
<text x="163" y="233" transform="rotate(-90 163 233)">1/</text>
<text x="165" y="231" transform="rotate(-90 165 231)">8</text>
<text x="337" y="229">1/</text>
<text x="339" y="231">2</text>
<text x="336" y="238">3/</text>
<text x="339" y="240">4</text>
<text x="377" y="238">3/</text>
<text x="379" y="240">4</text>
<text x="546" y="239" transform="rotate(-90 546 239)">5/</text>
<text x="547" y="237" transform="rotate(-90 547 237)">8</text>
<text x="278" y="241" transform="rotate(-90 278 241)">EL19-0</text>
<text x="165" y="250" transform="rotate(-90 165 250)">16</text>
<text x="163" y="254" transform="rotate(-90 163 254)">13/</text>
<text x="278" y="256" transform="rotate(-90 278 256)">16</text>
<text x="276" y="261" transform="rotate(-90 276 261)">11/</text>
<text x="741" y="261" transform="rotate(-90 741 261)">7/</text>
<text x="743" y="259" transform="rotate(-90 743 259)">8</text>
<text x="284" y="265" transform="rotate(-90 284 265)">W16x26</text>
<text x="315" y="266">1/</text>
<text x="317" y="268">2</text>
<text x="411" y="266">1/</text>
<text x="413" y="268">2</text>
<text x="451" y="269">1/</text>
<text x="467" y="268" transform="rotate(-90 467 268)">3/</text>
<text x="468" y="265" transform="rotate(-90 468 265)">8</text>
<text x="454" y="270">8</text>
<text x="654" y="275">1/</text>
<text x="417" y="281">1/</text>
<text x="657" y="277">4</text>
<text x="419" y="282">2</text>
<text x="689" y="283">3/</text>
<text x="692" y="284">4</text>
<text x="417" y="296">1/</text>
<text x="419" y="297">2</text>
<text x="678" y="316">9/</text>
<text x="681" y="318">16</text>
<text x="711" y="316">9/</text>
<text x="714" y="317">16</text>
<text x="417" y="319">1/</text>
<text x="419" y="320">2</text>
<text x="598" y="321">5/</text>
<text x="601" y="322">8</text>
<text x="680" y="327" transform="rotate(-90 680 327)">1/</text>
<text x="681" y="325" transform="rotate(-90 681 325)">2</text>
<text x="681" y="340" transform="rotate(-90 681 340)">2</text>
<text x="680" y="342" transform="rotate(-90 680 342)">1/</text>
<text x="734" y="350">1/</text>
<text x="737" y="352">4</text>
<text x="734" y="357">1/</text>
<text x="737" y="359">4</text>
<text x="564" y="370" transform="rotate(-90 564 370)">3/</text>
<text x="566" y="367" transform="rotate(-90 566 367)">4</text>
<text x="556" y="388" transform="rotate(-90 556 388)">EL-1-1</text>
<text x="280" y="391" transform="rotate(-90 280 391)">EL-1-3</text>
<text x="307" y="395" transform="rotate(-90 307 395)">2</text>
<text x="547" y="396" transform="rotate(-90 547 396)">2</text>
<text x="305" y="398" transform="rotate(-90 305 398)">1/</text>
<text x="546" y="398" transform="rotate(-90 546 398)">1/</text>
<text x="323" y="438">5/</text>
<text x="327" y="439">16</text>
<text x="390" y="489">13/</text>
<text x="395" y="490">16</text>
<text x="351" y="497">1/</text>
<text x="359" y="497">1/</text>
<text x="354" y="499">4</text>
<text x="362" y="499">4</text>
<text x="351" y="505">1/</text>
<text x="354" y="507">2</text>
<text x="358" y="531">1/</text>
<text x="360" y="533">8</text>
<text x="364" y="531">5/</text>
<text x="366" y="533">16</text>
<text x="356" y="539">3/</text>
<text x="362" y="539">1/</text>
<text x="358" y="540">4</text>
<text x="364" y="540">2</text>
<text x="356" y="546">1/</text>
<text x="358" y="548">4</text>
<text x="362" y="546">7/</text>
<text x="364" y="548">8</text>
</g>
<g font-size="4.2">
<text x="823" y="49">13/</text>
<text x="826" y="51">16</text>
<text x="776" y="56">5/</text>
<text x="778" y="57">8</text>
<text x="776" y="62">7/</text>
<text x="778" y="63">16</text>
<text x="776" y="68">3/</text>
<text x="778" y="70">8</text>
<text x="824" y="68">3/</text>
<text x="826" y="70">8</text>
<text x="773" y="75">1/</text>
<text x="775" y="76">2</text>
<text x="772" y="81">1/</text>
<text x="774" y="82">2</text>
<text x="772" y="87">3/</text>
<text x="774" y="89">8</text>
<text x="778" y="87">3/</text>
<text x="780" y="89">8</text>
<text x="823" y="87">1/</text>
<text x="825" y="89">4</text>
<text x="772" y="94">3/</text>
<text x="774" y="95">8</text>
<text x="778" y="94">1/</text>
<text x="780" y="95">4</text>
<text x="772" y="100">5/</text>
<text x="774" y="101">16</text>
</g>
<g font-size="4">
<text x="278" y="71" transform="rotate(-90 278 71)">8</text>
<text x="277" y="73" transform="rotate(-90 277 73)">1/</text>
<text x="555" y="377" transform="rotate(-90 555 377)">1/</text>
<text x="556" y="375" transform="rotate(-90 556 375)">2</text>
</g>
<g font-size="3.7">
<text x="17" y="551" transform="rotate(-90 17 551)">18:25:50</text>
<text x="17" y="561" transform="rotate(-90 17 561)">2025</text>
<text x="17" y="570" transform="rotate(-90 17 570)">Jun 17</text>
<text x="17" y="593" transform="rotate(-90 17 593)">PRINTED ON</text>
</g>
</svg>
